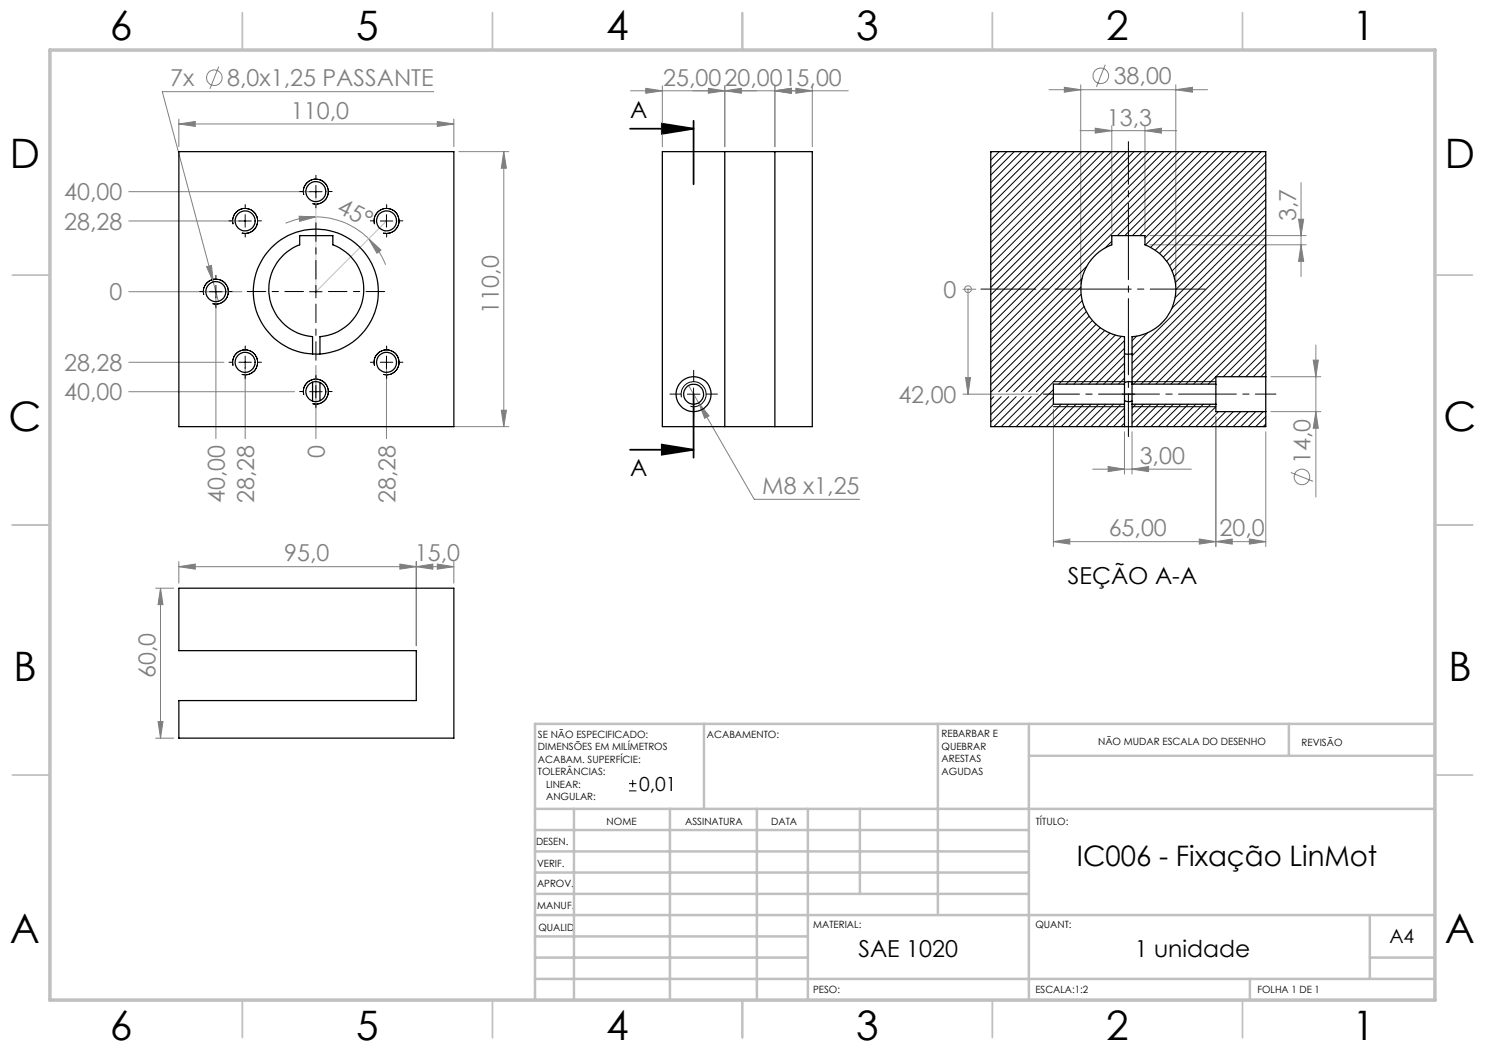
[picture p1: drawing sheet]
<svg xmlns="http://www.w3.org/2000/svg" width="297mm" height="210mm" viewBox="0 0 297 210" stroke-linecap="round" stroke-linejoin="round" font-family="sans-serif">
<g fill="none" stroke="#808080" stroke-width=".2">
<path d="M43.7 13.3l-1.7 4.5M86.7 18.3h-54.2l10.2 38.1M126.1 18.2h43.6M129.2 17.7l3.3 .5-3.3 .5zM132.5 17.2v12.1M141.7 17.7l3.3 .5-3.3 .5zM145 18.2l3.3-.5v1zM145 17.2v12.1M155 18.2l3.3-.5v1zM155 17.2v12.1M159.2 17.7l3.3 .5-3.3 .5zM162.5 17.2v12.1"/>
<path d="M209.8 17.9h31.7M212.9 17.5l3.2 .4-3.2 .5zM216.1 17v39.9M221.1 12.9l-1.8 4.5M235.2 17.9l3.3-.4v.9zM235.2 17v39.9M25.8 38.3h36.4M35.8 24.8l3.3-.5v1zM35.8 23.8v5.5M35.8 24.8h55M87.5 24.3l3.3 .5-3.3 .5zM90.8 23.8v5.5"/>
<path d="M91.8 30.3h10M100.8 30.3l.5 3.3h-1zM100.8 30.3v55M216 26.1h19.3M219 25.6l3.4 .5-3.4 .5zM222.4 25.1v21M229 26.1l3.3-.5v1zM229 25.1v21M260.2 36.5v18.8M25.8 58.3h22.6M25.8 44.2h22.2M41.3 53.3l1-.2 .4 3.3z"/>
<path d="M42.7 56.4l1 3.8M43.2 59.3v28.4M59.8 43.2l3.4 .2-3.3 .9zM63.2 43.4a14.9 14.9 0 0 1 10.5 4.4M63.2 43.4a15.9 15.9 0 0 0-6.1 1.3M73.7 47.8l2.5 2.2-.8 .7zM73.7 47.8a15.5 15.5 0 0 1 3.4 5.1M192.6 57.8h2.6M193.6 57.8h.1M193.6 57.8v21M230 49h31.2M230 47.1h31.2"/>
<path d="M259.7 43.8h1l-.5 3.3zM260.2 49l.5 3.3h-1zM25.8 72.5h19M25.8 78.3h33.1M49 73.5v14.2M63.2 73.1v14.6M77.3 73.5v14.2M137.7 77.1l2 3.5M192.6 78.8h15M193.1 75.5h1l-.5 3.3zM254.2 75.3h10M262.6 72h1.1l-.5 3.3z"/>
<path d="M263.2 69v30.4M63.5 85.3h38.3M100.3 82h1l-.5 3.3zM139.7 80.6l2.1 2.6-.9 .5zM139.7 80.6l11.1 19.3h21.1M210.7 81.8v27.5M218.5 93.8h19.8M221.6 93.3l3.3 .5-3.3 .5zM224.9 86.4v8.4M226.4 93.8l3.3-.5v1zM226.4 86.4v8.4M243.2 83.4v25.9"/>
<path d="M253.2 86.4v22.9M254.2 82.3h10M258.2 94.5l4.4 1.8M263.2 82.3l.5 3.3h-1.1zM31.1 117.6h3.6M32.1 117.6l.5 3.3h-1zM32.1 117.6v30M35.8 113.3l3.3-.5v1zM35.8 112.3v4.3M35.8 113.3h55M80 112.8l3.3 .5-3.3 .5zM83.3 113.3l3.3-.5v1z"/>
<path d="M83.3 112.3v16.8M87.5 112.8l3.3 .5-3.3 .5zM90.8 112.3v4.3M210.7 108.3l3.3-.5v1zM239.9 107.8l3.3 .5-3.3 .5zM243.2 108.3l3.3-.5v1zM249.9 107.8l3.3 .5-3.3 .5zM253.2 108.3h-42.5M31.1 147.6h3.6M31.6 144.3h1l-.5 3.3z"/>
<circle cx="42.9" cy="15.5" r="1.55"/>
<circle cx="220.2" cy="15.2" r="1.56"/>
<circle cx="193.6" cy="57.8" r=".68"/>
<circle cx="260.4" cy="95.4" r="1.55"/>
</g>
<g fill="none" stroke="#000" stroke-width=".2">
<path d="M60.7 39a2.5 2.5 0 0 1 2.2-3.2 2.5 2.5 0 0 1 2.8 2.7 2.5 2.5 0 0 1-3.2 2.2M61.9 38.3h2.5M63.2 37.1v2.5M40.7 59a2.51 2.51 0 0 1 2.2-3.2 2.51 2.51 0 0 1 2.8 2.7 2.51 2.51 0 0 1-3.2 2.2M41.9 58.3h2.5M43.2 57.1v2.5M46.6 44.8a2.5 2.5 0 0 1 2.2-3.1 2.5 2.5 0 0 1 2.7 2.7 2.5 2.5 0 0 1-3.1 2.2M47.8 44.2h2.5M49 42.9v2.5M61.9 58.3h2.5M63.2 57.1v2.5M74.9 44.8a2.5 2.5 0 0 1 2.2-3.1 2.5 2.5 0 0 1 2.7 2.7 2.5 2.5 0 0 1-3.1 2.2"/>
<path d="M76.1 44.2h2.5M77.3 42.9v2.5M46.6 73.1a2.51 2.51 0 0 1 2.2-3.1 2.51 2.51 0 0 1 2.7 2.7 2.51 2.51 0 0 1-3.1 2.2M47.8 72.5h2.5M49 71.2v2.5M60.7 79a2.51 2.51 0 0 1 2.2-3.2 2.51 2.51 0 0 1 2.8 2.7 2.51 2.51 0 0 1-3.2 2.2M61.9 78.3h2.5M63.2 77.1v2.5M74.9 73.1a2.51 2.51 0 0 1 2.2-3.1 2.51 2.51 0 0 1 2.7 2.7 2.51 2.51 0 0 1-3.1 2.2M76.1 72.5h2.5M77.3 71.2v2.5M136.3 79.5a2.49 2.49 0 0 1 2.2-3.1 2.49 2.49 0 0 1 2.7 2.6 2.49 2.49 0 0 1-3.1 2.2"/>
<path d="M137.5 78.8h2.5M138.7 77.6v2.5M210.6 76.3h14.3M226.4 76.3h16.8M210.6 81.3h14.3M226.4 81.3h16.8M125.8 158.2h1.5M125.8 156.7h1.5M126.5 156v1.5"/>
</g>
<path d="M126 25.7h12.7M132.4 24.7l6.3 1-6.3 1.1zM138.7 24.2v12.7M138.7 78.8v12.7M126 89.9h12.7M132.4 88.9l6.3 1-6.3 1z" fill="none" stroke="#000" stroke-width=".35"/>
<path d="M225.7 28.3v59" fill="none" stroke="#000" stroke-width=".2" stroke-dasharray="15.2 1.3 1.3 1.3" stroke-dashoffset="6.7"/>
<path d="M241.1 57.8h-44.9" fill="none" stroke="#000" stroke-width=".2" stroke-dasharray="15.2 1.3 1.3 1.3" stroke-dashoffset="4.2"/>
<path d="M255.2 78.8h-12" fill="none" stroke="#000" stroke-width=".2" stroke-dasharray="15.2 1.3 1.3 1.3" stroke-dashoffset="11.1"/>
<path d="M243.2 78.8h-18.8" fill="none" stroke="#000" stroke-width=".2" stroke-dasharray="15.2 1.3 1.3 1.3" stroke-dashoffset="7.8"/>
<path d="M226.9 78.8h-18.2" fill="none" stroke="#000" stroke-width=".2" stroke-dasharray="15.2 1.3 1.3 1.3" stroke-dashoffset="8"/>
<path d="M63.2 38.3v20l14.1-14.1" fill="none" stroke="#c0c0c0" stroke-width=".2"/>
<g fill="none" stroke="#c0c0c0" stroke-width=".35">
<path d="M48.5 2.5v7.5M98.5 2.5v7.5M148.5 2.5v7.5M198.5 2.5v7.5M248.5 2.5v7.5M2.5 55h7.5M287 55h7.5M2.5 105h7.5M287 105h7.5M2.5 155h7.5M287 155h7.5M48.5 200v7.5"/>
<path d="M98.5 200v7.5M148.5 200v7.5M198.5 200v7.5M248.5 200v7.5"/>
</g>
<g fill="none" stroke="#c0c0c0" stroke-width=".5">
<path d="M140.8 144.8v17M187.6 144.8v38.2M205.8 144.8v55.2M205.8 151.2h81.2M257.8 144.8v6.4M287 144.8h-180v55.2M107 161.8h180M107 178.8h98.8M107 174.5h98.8M107 170.3h98.8M107 166h98.8M114.8 161.8v38.2"/>
<path d="M134 161.8v38.2M151.4 161.8v38.2M161.6 161.8v38.2M172 161.8v17M107 195.8h180M107 191.5h54.6M107 187.3h54.6M107 183h180M250 195.8v4.2M274 191.5h13M274 183v12.8"/>
</g>
<path d="M10 10h277v190h-277z" fill="none" stroke="#c0c0c0" stroke-width=".7"/>
<g fill="none" stroke="#000" stroke-width=".2" stroke-dasharray="15.2 1.3 1.3 1.3">
<path d="M60.7 38.3h-.8M63.2 35.8v-.7M65.7 38.3h.7M40.7 58.3h-.8M43.2 55.8v-.7M45.7 58.3h.7M46.5 44.2h-.7M49 41.7v-.8M49 46.7v.7M51.5 44.2h.8M63.2 40.8v.8M74.8 44.2h-.7"/>
<path d="M77.3 41.7v-.8M77.3 46.7v.7M79.8 44.2h.8M43.2 60.8v.8M46.5 72.5h-.7M49 70v-.8M49 75v.7M51.5 72.5h.8M60.7 78.3h-.8M63.2 75.8v-.7M65.7 78.3h.7M74.8 72.5h-.7"/>
<path d="M77.3 70v-.8M77.3 75v.7M79.8 72.5h.8M136.2 78.8h-2.2M138.7 76.3v-2.2M141.2 78.8h2.3M63.2 80.8v.8M138.7 81.3v2.3"/>
</g>
<path d="M60.7 58.3h-11.3M63.2 55.8v-11.2M65.7 58.3h11.2M63.2 60.8v11.3" fill="none" stroke="#000" stroke-width=".2" stroke-dasharray="15.2 1.3 1.3 1.3" stroke-dashoffset="11.5"/>
<path d="M132.4 24.7l6.3 1-6.3 1.1zM132.4 88.9l6.3 1-6.3 1z" fill="#000"/>
<g fill="#808080">
<path d="M193.1 75.5h1l-.5 3.3z"/>
<path d="M73.7 47.8l2.5 2.2-.8 .7zM59.8 43.2l3.4 .2-3.3 .9z"/>
<path d="M155 18.2l3.3-.5v1zM141.7 17.7l3.3 .5-3.3 .5zM229 26.1l3.3-.5v1zM219 25.6l3.4 .5-3.4 .5z"/>
<path d="M41.3 53.3l1.4 3.1-.4-3.3zM139.7 80.6l1.2 3.1 .9-.5zM129.2 17.7l3.3 .5-3.3 .5zM145 18.2l3.3-.5v1zM155 18.2l3.3-.5v1zM159.2 17.7l3.3 .5-3.3 .5zM35.8 113.3l3.3-.5v1zM80 112.8l3.3 .5-3.3 .5zM83.3 113.3l3.3-.5v1zM87.5 112.8l3.3 .5-3.3 .5zM210.7 108.3l3.3-.5v1zM239.9 107.8l3.3 .5-3.3 .5z"/>
<path d="M221.6 93.3l3.3 .5-3.3 .5zM226.4 93.8l3.3-.5v1z"/>
<path d="M87.5 24.3l3.3 .5-3.3 .5zM35.8 24.8l3.3-.5v1z"/>
<path d="M212.9 17.5l3.2 .4-3.2 .5zM235.2 17.9l3.3-.4v.9z"/>
<path d="M260.2 49l.5 3.3h-1zM259.7 43.8h1l-.5 3.3z"/>
<path d="M31.6 144.3h1l-.5 3.3zM32.1 117.6l.5 3.3h-1z"/>
<path d="M100.8 30.3l.5 3.3h-1zM100.3 82h1l-.5 3.3zM262.6 72h1.1l-.5 3.3zM263.2 82.3l.5 3.3h-1.1z"/>
<path d="M243.2 108.3l3.3-.5v1zM249.9 107.8l3.3 .5-3.3 .5z"/>
</g>
<g fill="none" stroke="#000" stroke-width=".25">
<path d="M35.8 30.3h55v55h-55zM132.5 30.3h30v55h-30zM145 30.3v55M155 30.3v55M62.5 70.8v-3.5a9.5 9.5 0 0 1-8.6-8.1 9.5 9.5 0 0 1 6-10.2v-1.9h6.7v1.9a9.5 9.5 0 0 1 6.1 10.2 9.5 9.5 0 0 1-8.7 8.1v3.5M62.5 76.4v3.8M64 76.5v3.6M224.9 76.8v-9.5a9.5 9.5 0 0 1-8.6-8.1 9.5 9.5 0 0 1 6.1-10.2v-1.9h6.6v1.9a9.5 9.5 0 0 1 6.1 10.2 9.5 9.5 0 0 1-8.7 8.1v9.5M224.9 76.8v4M224.9 70.8h1.5M224.9 76.8h-14.2v4h14.2M226.4 76.8v4"/>
<path d="M226.4 76.4l-.7-.1-.8 .2M226.4 76.8h16.8M243.2 76.8v4M253.2 75.3v7M253.2 75.3v-45h-55v55h55v-3M253.2 75.3h-10v1.5M224.9 80.1l.8 .2 .7-.1M224.9 80.8v4.5M226.4 80.8h16.8M226.4 80.8v4.5M243.2 80.8v1.5h10M35.8 117.6h55v30h-55v-7.5h47.5v-10h-47.5z"/>
<circle cx="63.2" cy="38.3" r="1.99"/>
<circle cx="43.2" cy="58.3" r="1.99"/>
<circle cx="49" cy="44.2" r="1.99"/>
<circle cx="63.2" cy="58.3" r="12.5"/>
<circle cx="77.3" cy="44.2" r="1.99"/>
<circle cx="49" cy="72.5" r="1.99"/>
<circle cx="63.2" cy="78.3" r="1.99"/>
<circle cx="77.3" cy="72.5" r="1.99"/>
<circle cx="138.7" cy="78.8" r="3.5"/>
<circle cx="138.7" cy="78.8" r="2"/>
</g>
<g fill="none" stroke="#000" stroke-width=".2">
<path d="M198.4 30.3l-.2 .2M199.8 30.3l-1.6 1.7M201.4 30.3l-3.2 3.2M202.8 30.3l-4.6 4.7M204.4 30.3l-6.2 6.2M205.8 30.3l-7.6 7.7M207.4 30.3l-9.2 9.2M208.8 30.3l-10.6 10.7M210.3 30.3l-12.1 12.2M211.8 30.3l-13.6 13.7M213.3 30.3l-15.1 15.2M214.8 30.3l-16.6 16.7"/>
<path d="M216.3 30.3l-18.1 18.2M217.8 30.3l-19.6 19.7M219.3 30.3l-21.1 21.2M220.8 30.3l-22.6 22.7M222.3 30.3l-24.1 24.2M223.8 30.3l-25.6 25.7M225.3 30.3l-27.1 27.2M226.8 30.3l-28.6 28.7M228.3 30.3l-30.1 30.2M229.8 30.3l-31.6 31.7M231.3 30.3l-33.1 33.2M232.8 30.3l-34.6 34.7"/>
<path d="M234.3 30.3l-36.1 36.2M235.8 30.3l-37.6 37.7M237.3 30.3l-39.1 39.2M238.8 30.3l-40.6 40.7M240.3 30.3l-16.8 16.8M241.8 30.3l-16.8 16.8M243.3 30.3l-16.8 16.8M244.8 30.3l-16.8 16.8M246.3 30.3l-17.3 17.3M247.8 30.3l-18.7 18.7M249.3 30.3l-19.2 19.2M250.8 30.3l-19.8 19.8"/>
<path d="M252.2 30.3l-20.3 20.4M253.2 30.9l-20.5 20.5M253.2 32.4l-19.9 19.8M253.2 33.9l-19.3 19.3M253.2 35.4l-18.8 18.8M253.2 36.9l-18.4 18.4M253.2 38.4l-18.1 18.1M253.2 39.9l-18 18M216.2 57.4l-18 18.1M216.2 58.9l-18 18M216.4 55.7l-18.2 18.2M217.3 53.3l-19.1 19.2"/>
<path d="M222.4 48.3l-1.3 1.3M253.2 54.9l-22 21.9M253.2 57.8l-19 19M253.2 59.4l-17.5 17.4M253.2 41.4l-18.2 18.1M253.2 42.9l-18.8 18.8M253.2 44.4l-26.8 26.7M253.2 45.9l-26.8 26.7M253.2 47.4l-26.8 26.7M253.2 48.9l-26.8 26.7M253.2 50.4l-26.5 26.4M253.2 51.9l-25 24.9"/>
<path d="M253.2 53.4l-23.5 23.4M253.2 56.4l-20.5 20.4M198.8 79.3l-.6 .6M200.2 79.3l-2 2.1M201.8 79.3l-3.6 3.6M203.2 79.3l-5 5.1M204.8 79.3l-6 6M206.2 79.3l-6 6M210.7 77.9l-7.5 7.4M210.7 79.4l-6 5.9M216.4 60.1l-18.1 18.2M216.8 61.3l-17.1 17"/>
<path d="M217.3 62.3l-16 16M217.8 63.2l-15.1 15.1M218.5 64.1l-14.2 14.2M219.2 64.9l-13.5 13.4M220.1 65.5l-12.8 12.8M220.9 66.1l-19.1 19.2M222 66.6l-10.3 10.2M223.1 67l-9.9 9.8M224.3 67.3l-9.6 9.5M224.9 68.1l-8.7 8.7M224.9 69.7l-7.2 7.1M224.9 71.1l-5.7 5.7"/>
<path d="M224.9 72.6l-4.2 4.2M224.9 74.1l-2.7 2.7M224.9 75.6l-1.2 1.2M227.3 67.2l-.9 .9M229.5 66.6l-3.1 3M253.2 65.4l-11.5 11.4M253.2 69.8l-5.6 5.5M253.2 72.8l-2.6 2.5M253.2 60.8l-16 16M253.2 62.4l-14.5 14.4M253.2 63.8l-13 13M253.2 66.8l-8.5 8.5"/>
<path d="M253.2 68.3l-7 7M253.2 71.3l-4 4M253.2 74.3l-1 1M210.7 80.8l-4.5 4.5M212.2 80.8l-4.5 4.5M213.7 80.8l-4.5 4.5M215.2 80.8l-4.5 4.5M216.7 80.8l-4.5 4.5M218.2 80.8l-4.5 4.5M219.7 80.8l-4.5 4.5M221.2 80.8l-4.5 4.5M222.7 80.8l-4.5 4.5"/>
<path d="M224.2 80.8l-4.5 4.5M224.9 81.6l-3.7 3.7M224.9 83.1l-2.2 2.2M224.9 84.6l-.7 .7M227.2 80.8l-.8 .8M228.7 80.8l-2.3 2.3M230.2 80.8l-3.8 3.8M231.7 80.8l-4.5 4.5M233.2 80.8l-4.5 4.5M234.7 80.8l-4.5 4.5M236.2 80.8l-4.5 4.5M237.7 80.8l-4.5 4.5"/>
<path d="M239.2 80.8l-4.5 4.5M240.7 80.8l-4.6 4.5M242.1 80.8l-4.4 4.5M243.2 81.3l-4.1 4M243.7 82.3l-3 3M245.1 82.3l-3 3M246.7 82.3l-3 3M248.1 82.3l-3 3M249.6 82.3l-3 3M251.1 82.3l-3 3M252.6 82.3l-3 3M253.2 83.3l-2.1 2"/>
<path d="M253.2 84.8l-.6 .5"/>
</g>
<g font-size="8.1">
<text x="22" y="8">6</text>
<text x="71.2" y="8">5</text>
<text x="121.2" y="8">4</text>
<text x="171.3" y="8">3</text>
<text x="221.3" y="8">2</text>
<text x="270.5" y="8">1</text>
<text x="2" y="33.6">D</text>
<text x="289" y="33.6">D</text>
<text x="1.7" y="86.1">C</text>
<text x="288.7" y="86.1">C</text>
<text x="2.7" y="136.1">B</text>
<text x="289.7" y="136.1">B</text>
<text x="2" y="188.6">A</text>
<text x="289" y="188.6">A</text>
<text x="22" y="208">6</text>
<text x="71.2" y="208">5</text>
<text x="121.2" y="208">4</text>
<text x="171.3" y="208">3</text>
<text x="221.3" y="208">2</text>
<text x="270.5" y="208">1</text>
</g>
<text font-size="5.6" x="215.4" y="173.1">IC006 - Fixação LinMot</text>
<g font-size="4.7" fill="#808080">
<text x="34" y="17.2">7x</text>
<text x="45.4" y="17.2">8,0x1,25 PASSANTE</text>
<text x="132.6" y="17.1">25,0020,0015,00</text>
<text x="222.7" y="16.9">38,00</text>
<text x="58.2" y="23.8">110,0</text>
<text x="221.4" y="25.1">13,3</text>
<text x="12.8" y="40.1">40,00</text>
<text x="12.8" y="45.9">28,28</text>
<text x="67.2" y="42.5" transform="rotate(27 67.2 42.5)">45°</text>
<text x="259.2" y="44.2" transform="rotate(-90 259.2 44.2)">3,7</text>
<text x="188.7" y="59.6">0</text>
<text x="21.9" y="60.1">0</text>
<text x="99.8" y="62.7" transform="rotate(-90 99.8 62.7)">110,0</text>
<text x="12.8" y="74.2">28,28</text>
<text x="12.8" y="80.1">40,00</text>
<text x="179.7" y="80.6">42,00</text>
<text x="64.9" y="91.6" transform="rotate(-90 64.9 91.6)">0</text>
<text x="227.9" y="92.8">3,00</text>
<text x="262.1" y="92.8" transform="rotate(-90 262.1 92.8)">14,0</text>
<text x="45" y="100.7" transform="rotate(-90 45 100.7)">40,00</text>
<text x="50.8" y="100.7" transform="rotate(-90 50.8 100.7)">28,28</text>
<text x="79.1" y="100.7" transform="rotate(-90 79.1 100.7)">28,28</text>
<text x="152.5" y="98.8">M8 x1,25</text>
<text x="221.7" y="107.3">65,00</text>
<text x="243.9" y="107.3">20,0</text>
<text x="56.9" y="112.3">95,0</text>
<text x="83" y="112.3">15,0</text>
<text x="31.1" y="135.6" transform="rotate(-90 31.1 135.6)">60,0</text>
</g>
<g font-size="4.7">
<text x="126" y="23.7">A</text>
<text x="126" y="95.3">A</text>
<text x="213.6" y="116.9">SEÇÃO A-A</text>
<text x="171.7" y="191.4">SAE 1020</text>
<text x="226.9" y="191.4">1 unidade</text>
</g>
<g font-size="3.9">
<text x="127.8" y="158.2">0,01</text>
<text x="277.9" y="188.5">A4</text>
</g>
<g font-size="2">
<text x="107.6" y="147.6">SE NÃO ESPECIFICADO:</text>
<text x="141.4" y="147.6">ACABAMENTO:</text>
<text x="188.3" y="147.5">REBARBAR E</text>
<text x="188.3" y="150">QUEBRAR</text>
<text x="219.6" y="149">NÃO MUDAR ESCALA DO DESENHO</text>
<text x="260.3" y="149.2">REVISÃO</text>
<text x="107.6" y="150.1">DIMENSÕES EM MILÍMETROS</text>
<text x="107.6" y="152.6">ACABAM. SUPERFÍCIE:</text>
<text x="107.6" y="155.1">TOLERÂNCIAS:</text>
<text x="188.3" y="152.5">ARESTAS</text>
<text x="188.3" y="155">AGUDAS</text>
<text x="109.2" y="157.6">LINEAR:</text>
<text x="109.2" y="160.1">ANGULAR:</text>
<text x="121.3" y="165">NOME</text>
<text x="137" y="164.9">ASSINATURA</text>
<text x="154.2" y="164.9">DATA</text>
<text x="207.2" y="164.9">TÍTULO:</text>
<text x="107.2" y="169.1">DESEN.</text>
<text x="107.4" y="173.3">VERIF.</text>
<text x="107.4" y="177.4">APROV.</text>
<text x="107.5" y="181.8">MANUF.</text>
<text x="162.7" y="185.5">MATERIAL:</text>
<text x="207.1" y="185.5">QUANT:</text>
<text x="107.7" y="186.1">QUALID</text>
<text x="162.6" y="198.5">PESO:</text>
<text x="207.1" y="198.6">ESCALA:1:2</text>
<text x="251.5" y="198.6">FOLHA 1 DE 1</text>
</g>
</svg>
